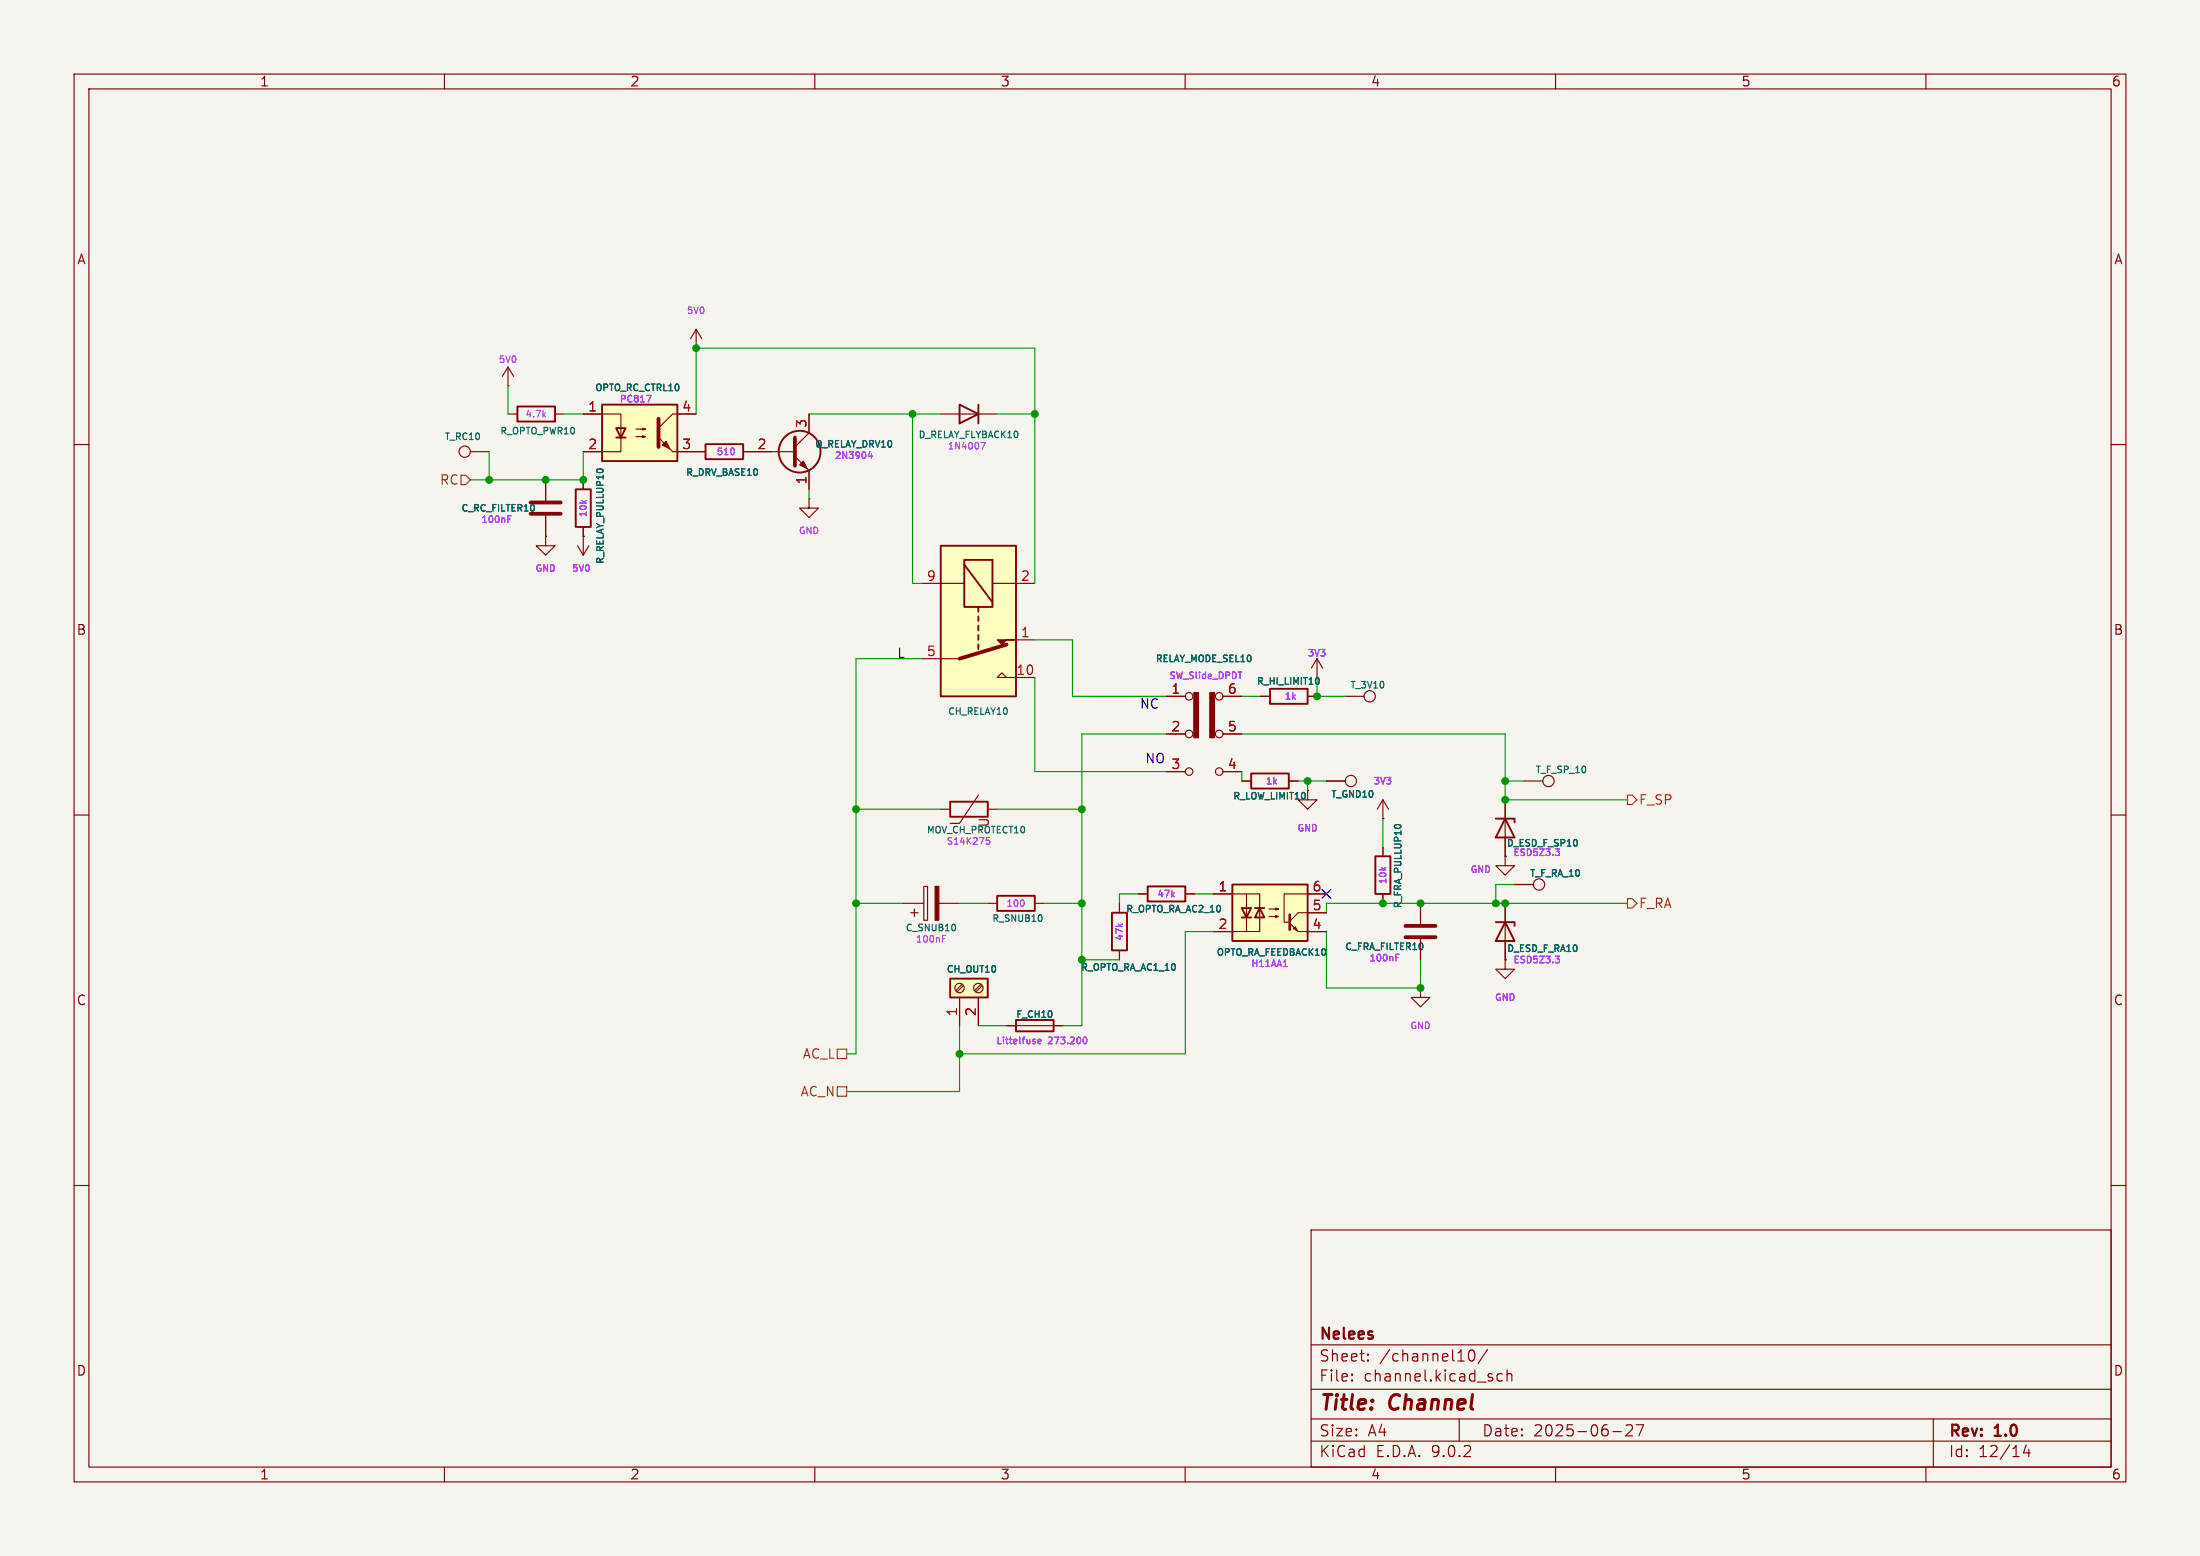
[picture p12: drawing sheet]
<svg xmlns="http://www.w3.org/2000/svg" width="297mm" height="210mm" viewBox="0 0 297 210" stroke-linecap="round" stroke-linejoin="round" font-family="sans-serif">
<path d="M0 0h297v210h-297z" fill="#f5f4ef" stroke="#f5f4ef" stroke-width=".14"/>
<g fill="none" stroke="#840000" stroke-width=".15">
<path d="M10 10h277v190h-277zM12 12h273v186h-273zM60 10v2M110 10v2M160 10v2M210 10v2M260 10v2M10 60h2M285 60h2M10 110h2M205.7 105.4h2.6M285 110h2"/>
<path d="M10 160h2M177 166h108v32h-108zM285 160h2M60 198v2M110 198v2M160 198v2M177 194.5h108M177 191.5h108M177 187.5h108M177 181.5h108M182.5 186.3h.1l-.1 .1M182.5 186.3v.1"/>
<path d="M182.5 185.5v.1M182.5 185.5h.1l-.1 .1M184.7 183.6v.1M184.7 183.6h-.1l.1 .1M184.7 182.8v.1M184.7 182.8h-.1l.1 .1M197 191.5v3M198.4 182.3a.36 .36 0 0 1 .4-.1 .36 .36 0 0 1 .2 .3 .77 .77 0 0 1-.4 1.2 .91 .91 0 0 1-.2-1.4zM200.8 182.1l-1.3 2M202.8 185.5l-.4-.1-.3 .3v.4l.1 .2 .2 .1 .4-.1M203.5 185.5a.37 .37 0 0 1 .6 .1v.8M203.5 184.9v1.5"/>
<path d="M210 198v2M217.7 193.2h1.2M219.5 192.4l.2-.1 .5 .1a.41 .41 0 0 1 .1 .5l-.8 .9h.9M220.9 192.3h1l-.7 1.5M260 198v2M261 191.5v6.5M273.5 195l-.3 1.1h.9M273.9 195.6v1"/>
<circle cx="209" cy="105.4" r=".76"/>
</g>
<path d="M127 73.7h10.2v20.3h-10.2z" fill="#ffffc2"/>
<path d="M68.6 55.9h1.2M74.9 55.9h1.3M124.5 78.7h5.7M134 78.7h5.7M124.5 88.9h5M135.9 91.4l-.6-.6-.7 .6h5.1M137.2 86.4h2.5" fill="none" stroke="#840000" stroke-width=".15"/>
<path d="M69.8 54.9h5.1v2h-5.1zM127 73.7h10.2v20.3h-10.2zM130.2 75.6h3.8v6.3h-3.8zM130.2 76.2l3.8 5.1M132.1 81.9v.7M132.1 83.2v.6M132.1 84.5v.6M132.1 85.7v.7M132.1 87v.6" fill="none" stroke="#840000" stroke-width=".25"/>
<path d="M134.6 86.4h2.6h-1.3l-.6 .6z" fill="#840000" stroke="#840000" stroke-width=".15"/>
<path d="M135.9 87l-6.4 1.9" fill="none" stroke="#840000" stroke-width=".51"/>
<path d="M73.4 55.9l.2 .4M73.6 55.7l-.3 .3" fill="none" stroke="#b33dff" stroke-width=".15"/>
<path d="M81.3 54.6h10.1v7.6h-10.1z" fill="#ffffc2"/>
<path d="M81.3 54.6h10.1v7.6h-10.1zM83.2 57.8h1.3l-.7 1.3zM83.2 59.1h1.3" fill="none" stroke="#840000" stroke-width=".25"/>
<g fill="none" stroke="#840000" stroke-width=".15">
<path d="M68.6 52.1h.1M68.6 49.5l-.8 1.3M68.6 49.5l.7 1.3M68.6 49.5v2.6M78.7 55.9h5.1v5.1h-5.1M85.9 57.9h1.2l-.4 .1v-.2l.4 .1M85.9 58.9h1.2l-.4 .2v-.3l.4 .1M94 47h.1M94 55.9h-3.2l-1.9 1.9M94 44.5l-.8 1.2M94 44.5l.7 1.2M94 44.5v2.5"/>
<path d="M90.8 61h3.2M124.7 119.6h.5v4.6h-.5zM121.9 121.9h2.8M122.9 123.2h1.1M123.4 122.7v1M126.7 121.9h2.8"/>
</g>
<path d="M88.9 56.5v3.8" fill="none" stroke="#840000" stroke-width=".51"/>
<g fill="#840000" stroke="#840000" stroke-width=".15">
<path d="M89.4 60.1l.5-.5 .5 1z"/>
<path d="M88.9 59.1l1.9 1.9z"/>
<path d="M126.2 119.6h.5v4.6h-.5z"/>
</g>
<path d="M87.9 53.4l-.4 .9M127.2 126.7h.3" fill="none" stroke="#b33dff" stroke-width=".15"/>
<path d="M128.9 124.8l.1 .3-.1 .4" fill="none" stroke="#006464" stroke-width=".15"/>
<path d="M128.3 132.1h5v2.5h-5z" fill="#ffffc2"/>
<path d="M171.4 93h5.1v2h-5.1zM128.3 108.2h5v2h-5zM168.9 104.4h5.1v2h-5.1zM128.3 132.1h5v2.5h-5zM134.6 120.9h5.1v2h-5.1zM137.2 137.7h5v1.5h-5zM150.1 123.2h2v5.1h-2z" fill="none" stroke="#840000" stroke-width=".25"/>
<g fill="none" stroke="#840000" stroke-width=".15">
<path d="M63.5 61h2.5M109.2 67.3v1.3h1.3l-1.3 1.3-1.3-1.3h1.3M109.2 67.3h.1M170.2 94h1.2M176.5 94h1.3M177.8 88.9l-.8 1.3M177.8 88.9l.8 1.3M177.8 88.9v2.5M181.6 94h2.5M127 109.2h1.3M132.1 107.3l-2.6 3.8h-1.2M133.3 109.2h1.3"/>
<path d="M167.6 105.4h1.3M174 105.4h1.3M129.5 134.6v3.8M129.9 132.8l-.9 .9M130 133l-.8 .9M132.1 134.6v3.8M132.4 132.8l-.8 .9M132.6 133l-.9 .9M133.3 121.9h1.3M135.9 138.4h7.6M139.7 121.9h1.3M151.1 121.9v1.3"/>
<path d="M151.1 128.3v1.2"/>
<circle cx="62.7" cy="61" r=".76"/>
<circle cx="184.9" cy="94" r=".76"/>
<circle cx="129.5" cy="133.3" r=".63"/>
<circle cx="132.1" cy="133.3" r=".63"/>
</g>
<path d="M133.2 113.4h.3l.1 .2-.1 .3h-.3M138.2 121.5l.1 .3-.1 .4M139.7 140.6l.1 .1-.1 .2M139.7 140.3h.1M140.1 140.6l.4-.1v-.2h-.2l-.2 .1 .1 .4h.3M146.3 140h.1a.47 .47 0 0 1 .3 .4 .47 .47 0 0 1-.3 .5l-.1-.1" fill="none" stroke="#b33dff" stroke-width=".15"/>
<path d="M178 91.5l.1 .3-.1 .5M140.6 123.6l.1 .2-.1 .5" fill="none" stroke="#006464" stroke-width=".15"/>
<path d="M166.4 119.4h10.1v7.6h-10.1z" fill="#ffffc2"/>
<g fill="none" stroke="#840000" stroke-width=".25">
<path d="M95.2 59.9h5.1v2.1h-5.1zM129.5 54.6l2.6 1.3-2.6 1.3zM132.1 54.6v2.6M77.7 66h2.1v5.1h-2.1zM154.9 119.6h5.1v2.1h-5.1zM166.4 119.4h10.1v7.6h-10.1zM185.7 115.6h2v5.1h-2zM201.9 110.5h2.6v.5M203.2 110.5l1.3 2.5h-2.6zM167.6 122.6h1.3l-.6 1.2zM167.6 123.8h1.3M169.4 122.6h1.3"/>
<path d="M170.1 122.6l.6 1.2h-1.3zM201.9 124.5h2.6v.5M203.2 124.5l1.3 2.5h-2.6z"/>
<circle cx="107.9" cy="61" r="2.82"/>
</g>
<g fill="none" stroke="#840000" stroke-width=".15">
<path d="M78.7 55.9h2.6M91.4 55.9h2.6M109.2 55.9v2.5l-1.9 1.9M127 55.9h7.6M73.7 72.4v1.3h1.2l-1.2 1.2-1.3-1.2h1.3M73.7 72.4h.1M73.7 64.8v2.8M73.7 69.6v2.8M78 73.7l.7 1.2M78.7 72.4h.1M78.7 64.8v1.2M78.7 71.1v3.8"/>
<path d="M78.7 61h2.6M79.5 73.7l-.8 1.2M91.4 61h3.8M100.3 61h7M107.3 61.6l1.9 1.9v2.5M157.5 94h2.5M157.5 99.1h2.5M165.1 94h2.5M165.1 99.1h2.5M170.2 94h1.2M176.5 94h1.3M157.5 104.1h2.5"/>
<path d="M165.1 104.1h2.5M167.6 105.4h1.3M174 105.4h1.3M176.5 106.7v1.3h1.3l-1.3 1.2-1.2-1.2h1.2M176.5 106.7h.1M179.1 105.4h2.5M186.7 110.5h.1M186.7 108v2.5M186.7 114.3v1.3M186.7 108l-.8 1.2M186.7 108l.8 1.2M203.2 115.6v1.2h1.3l-1.3 1.3-1.3-1.3h1.3"/>
<path d="M203.2 115.6h.1M203.2 108v7.6M204.5 119.4h2.5M129.5 134.6v3.8M132.1 134.6v3.8M135.9 138.4h1.3M142.2 138.4h1.3M151.1 121.9v1.3M151.1 128.3v1.2M153.7 120.7h1.2M160 120.7h1.3M163.8 120.7h4.5v5h-4.5"/>
<path d="M168.3 120.7h1.8v5h-1.8M171.3 122.7h1.3l-.4 .1v-.2l.4 .1M171.3 123.7h1.3l-.4 .1v-.2l.4 .1M174.1 124.6l1.2 1.1h3.8M174.6 125.3l.3-.2 .2 .5zM179.1 120.7h-5.7v3.8h.6M179.1 123.2h-3.8l-1.2 1.1M186.7 120.7v1.2M191.8 133.4v1.2h1.2l-1.2 1.3-1.3-1.3h1.3M191.8 133.4h.1M191.8 121.9v2.8M191.8 126.7v2.8"/>
<path d="M203.2 129.5v1.3h1.3l-1.3 1.3-1.3-1.3h1.3M203.2 129.5h.1M203.2 121.9v7.6"/>
<circle cx="160.5" cy="99.1" r=".51"/>
<circle cx="160.5" cy="94" r=".51"/>
<circle cx="164.6" cy="94" r=".51"/>
<circle cx="164.6" cy="99.1" r=".51"/>
<circle cx="160.5" cy="104.1" r=".51"/>
<circle cx="164.6" cy="104.1" r=".51"/>
<circle cx="182.4" cy="105.4" r=".76"/>
<circle cx="207.8" cy="119.4" r=".76"/>
</g>
<path d="M174.1 123.4v2.1" fill="none" stroke="#840000" stroke-width=".36"/>
<g fill="none" stroke="#b33dff" stroke-width=".15">
<path d="M87.9 53.4l-.4 .9M133 59.7l-.4 .9M68.6 70h.3M99.1 60.6v.2v.5M117.4 60.9l-.2 .7h.6M117.6 61.3v.6M167.2 90.7h.5M210.5 115v.4l-.4 .1M173.3 130.5h.5M188.4 129.2h.3M210.5 129.1l-.3 .3 .3 .1v.3l-.1 .1h-.3M139.7 140.6l.1 .1-.1 .2"/>
<path d="M139.7 140.3h.1M140.1 140.6l.4-.1v-.2h-.2l-.2 .1 .1 .4h.3M146.3 140h.1a.47 .47 0 0 1 .3 .4 .47 .47 0 0 1-.3 .5l-.1-.1"/>
</g>
<path d="M107.3 59.1v3.8M71.6 67.8h4.1M71.6 69.3h4.1M189.7 125h4.1M189.7 126.5h4.1" fill="none" stroke="#840000" stroke-width=".51"/>
<path d="M80.7 63.3h.6M178 91.5l.1 .3-.1 .5M188.3 111.4l.3-.1 .4 .1" fill="none" stroke="#006464" stroke-width=".15"/>
<g fill="#840000" stroke="#840000" stroke-width=".15">
<path d="M161.2 93.5h.6v6.1h-.6z"/>
<path d="M163.3 93.5h.7v6.1h-.7z"/>
<path d="M107.9 62.7l.6-.5 .5 1z"/>
</g>
<path d="M62.2 64.1h.7l.6 .7-.6 .6h-.7zM219.7 107.3h.6l.7 .7-.7 .6h-.6zM219.7 121.3h.6l.7 .6-.7 .7h-.6zM113 141.6h1.3v1.3h-1.3zM113 146.7h1.3v1.3h-1.3z" fill="none" stroke="#725600" stroke-width=".15"/>
<g fill="none" stroke="#009600" stroke-width=".15">
<path d="M68.6 52.1v3.8M76.2 55.9h2.5M94 55.9v-8.9h45.7v31.7M109.2 55.9h17.8M123.2 55.9v22.8h1.3M134.6 55.9h5.1M66 61v3.8M78.7 61v3.8h-15.2M109.2 66v1.3M124.5 88.9h-8.9v53.3h-1.3M139.7 91.4v12.7h17.8M139.7 86.4h5.1v7.6h12.7"/>
<path d="M157.5 99.1h-11.5v39.3h-2.5M167.6 99.1h35.6v8.9h16.5M167.6 94h2.6M177.8 91.4v2.6h3.8M115.6 109.2h11.4M134.6 109.2h11.4M167.6 104.1v1.3M175.3 105.4h3.8M176.5 105.4v1.3M186.7 110.5v3.8M203.2 105.4h2.5M204.5 119.4h-2.6v2.5"/>
<path d="M115.6 121.9h6.3M129.5 121.9h3.8M129.5 138.4v8.9h-15.2M132.1 138.4h3.8M141 121.9h5M146 129.5h5.1M153.7 120.7h-2.6v1.2M161.3 120.7h2.5M163.8 125.7h-3.8v16.5h-30.5M179.1 125.7v7.7h12.7v-3.9M219.7 121.9h-40.6v1.3"/>
</g>
<path d="M178.5 120l1.2 1.3M179.7 120l-1.2 1.3" fill="none" stroke="#000084" stroke-width=".15"/>
<g fill="#009600" stroke="#009600" stroke-width=".15">
<circle cx="78.7" cy="64.8" r=".46"/>
<circle cx="123.2" cy="55.9" r=".46"/>
<circle cx="66" cy="64.8" r=".46"/>
<circle cx="139.7" cy="55.9" r=".46"/>
<circle cx="73.7" cy="64.8" r=".46"/>
<circle cx="94" cy="47" r=".46"/>
<circle cx="186.7" cy="121.9" r=".46"/>
<circle cx="176.5" cy="105.4" r=".46"/>
<circle cx="191.8" cy="133.4" r=".46"/>
<circle cx="191.8" cy="121.9" r=".46"/>
<circle cx="201.9" cy="121.9" r=".46"/>
<circle cx="203.2" cy="121.9" r=".46"/>
<circle cx="203.2" cy="105.4" r=".46"/>
<circle cx="203.2" cy="108" r=".46"/>
<circle cx="146" cy="109.2" r=".46"/>
<circle cx="177.8" cy="94" r=".46"/>
<circle cx="115.6" cy="109.2" r=".46"/>
<circle cx="115.6" cy="121.9" r=".46"/>
<circle cx="146" cy="121.9" r=".46"/>
<circle cx="146" cy="129.5" r=".46"/>
<circle cx="129.5" cy="142.2" r=".46"/>
</g>
<g font-size="2.8" fill="#840000">
<text x="178" y="190.9">Title:</text>
<text x="187.7" y="190.9">Channel</text>
</g>
<g font-size="2.1" fill="#840000">
<text x="178" y="184">Sheet:</text>
<text x="178" y="181.2">Nelees</text>
<text x="186.2" y="184">/channel10/</text>
<text x="178" y="186.7">File:</text>
<text x="184.1" y="186.7">channel.kicad_sch</text>
<text x="178" y="196.9">KiCad</text>
<text x="178" y="194.1">Size:</text>
<text x="184.7" y="194.1">A4</text>
<text x="185.7" y="196.9">E.D.A.</text>
<text x="193.3" y="196.9">9.0.2</text>
<text x="200" y="194.1">Date:</text>
<text x="207" y="194.1">2025-06-27</text>
<text x="263" y="194.3">Rev:</text>
<text x="263" y="196.9">Id:</text>
<text x="267.1" y="196.9">12/14</text>
<text x="269.4" y="194.3">1.0</text>
</g>
<g font-size="1.8" fill="#840000">
<text x="35" y="11.9">1</text>
<text x="85" y="11.9">2</text>
<text x="135" y="11.9">3</text>
<text x="185" y="11.9">4</text>
<text x="235" y="11.9">5</text>
<text x="285" y="11.9">6</text>
<text x="10.3" y="35.9">A</text>
<text x="285.3" y="35.9">A</text>
<text x="10.3" y="85.9">B</text>
<text x="285.3" y="85.9">B</text>
<text x="10.3" y="135.9">C</text>
<text x="285.3" y="135.9">C</text>
<text x="10.3" y="185.9">D</text>
<text x="285.3" y="185.9">D</text>
<text x="35" y="199.9">1</text>
<text x="85" y="199.9">2</text>
<text x="135" y="199.9">3</text>
<text x="185" y="199.9">4</text>
<text x="235" y="199.9">5</text>
<text x="285" y="199.9">6</text>
</g>
<g font-size="1.8" fill="#a90000">
<text x="79.3" y="55.6">1</text>
<text x="92" y="55.6">4</text>
<text x="109" y="57.9" transform="rotate(-90 109 57.9)">3</text>
<text x="79.3" y="60.7">2</text>
<text x="92" y="60.7">3</text>
<text x="102.2" y="60.7">2</text>
<text x="109" y="65.5" transform="rotate(-90 109 65.5)">1</text>
<text x="125" y="78.5">9</text>
<text x="137.7" y="78.5">2</text>
<text x="125" y="88.6">5</text>
<text x="137.7" y="86.1">1</text>
<text x="137.1" y="91.2">10</text>
<text x="158" y="93.7">1</text>
<text x="165.7" y="93.7">6</text>
<text x="158" y="98.8">2</text>
<text x="165.7" y="98.8">5</text>
<text x="158" y="103.9">3</text>
<text x="165.7" y="103.9">4</text>
<text x="164.4" y="120.4">1</text>
<text x="164.4" y="125.5">2</text>
<text x="177.1" y="120.4">6</text>
<text x="177.1" y="122.9">5</text>
<text x="177.1" y="125.5">4</text>
<text x="129.3" y="137.2" transform="rotate(-90 129.3 137.2)">1</text>
<text x="131.8" y="137.2" transform="rotate(-90 131.8 137.2)">2</text>
</g>
<g font-size="1.8" fill="#725600">
<text x="59.3" y="65.6">RC</text>
<text x="221.2" y="108.8">F_SP</text>
<text x="221.2" y="122.8">F_RA</text>
<text x="108.3" y="143.1">AC_L</text>
<text x="108" y="148.2">AC_N</text>
</g>
<g font-size="1.8" fill="#0000c2">
<text x="121.1" y="89">L</text>
<text x="153.8" y="95.9">NC</text>
<text x="154.5" y="103.2">NO</text>
</g>
<text font-size="1.8" fill="#006464" x="133.7" y="111.8" transform="rotate(-90 133.7 111.8)">U</text>
<g font-size="1.2" fill="#b33dff">
<text x="92.6" y="42.6">5V0</text>
<text x="67.2" y="49.2">5V0</text>
<text x="80.3" y="53">OPTO_RC_CTRL10</text>
<text x="70.8" y="56.6">4.7k</text>
<text x="83.6" y="54.5">PC817</text>
<text x="123.9" y="59.3">D_RELAY_FLYBACK10</text>
<text x="96.6" y="61.6">510</text>
<text x="112.6" y="62.1">2N3904</text>
<text x="127.8" y="60.9">1N4007</text>
<text x="62.2" y="69.3">C_RC_FILTER10</text>
<text x="64.9" y="70.8">100nF</text>
<text x="79.4" y="69.9" transform="rotate(-90 79.4 69.9)">10k</text>
<text x="72.2" y="77.4">GND</text>
<text x="77.1" y="77.4">5V0</text>
<text x="107.7" y="72.3">GND</text>
<text x="176.4" y="88.8">3V3</text>
<text x="157.7" y="91.9">SW_Slide_DPDT</text>
<text x="173.3" y="94.7">1k</text>
<text x="170.8" y="106.1">1k</text>
<text x="185.3" y="106.1">3V3</text>
<text x="125" y="112.7">MOV_CH_PROTECT10</text>
<text x="175" y="112.4">GND</text>
<text x="127.7" y="114.2">S14K275</text>
<text x="187.4" y="119.5" transform="rotate(-90 187.4 119.5)">10k</text>
<text x="198.4" y="118">GND</text>
<text x="203.3" y="114.5">D_ESD_F_SP10</text>
<text x="204.2" y="115.7">ESD5Z3.3</text>
<text x="122.2" y="125.9">C_SNUB10</text>
<text x="135.8" y="122.6">100</text>
<text x="156.1" y="121.3">47k</text>
<text x="123.5" y="127.4">100nF</text>
<text x="151.8" y="127.1" transform="rotate(-90 151.8 127.1)">47k</text>
<text x="168.8" y="130.7">H11AA1</text>
<text x="181.5" y="128.4">C_FRA_FILTER10</text>
<text x="184.8" y="130">100nF</text>
<text x="203.4" y="128.7">D_ESD_F_RA10</text>
<text x="204.2" y="130.2">ESD5Z3.3</text>
<text x="201.7" y="135.3">GND</text>
<text x="134.4" y="141.1">Littelfuse</text>
<text x="141.5" y="141.1">273.200</text>
<text x="190.3" y="139.1">GND</text>
</g>
<g font-size="1.2" fill="#006464">
<text x="59.9" y="59.6">T_RC10</text>
<text x="67.4" y="58.8">R_OPTO_PWR10</text>
<text x="92.5" y="64.4">R_DRV_BASE10</text>
<text x="109.9" y="60.6">Q_RELAY_DRV10</text>
<text x="81.7" y="76.2" transform="rotate(-90 81.7 76.2)">R_RELAY_PULLUP10</text>
<text x="155.9" y="89.6">RELAY_MODE_SEL10</text>
<text x="169.6" y="92.6">R_HI_LIMIT10</text>
<text x="182.2" y="93.1">T_3V10</text>
<text x="127.9" y="96.7">CH_RELAY10</text>
<text x="179.6" y="107.9">T_GND10</text>
<text x="207.2" y="104.6">T_F_SP_10</text>
<text x="166.4" y="108.1">R_LOW_LIMIT10</text>
<text x="206.4" y="118.5">T_F_RA_10</text>
<text x="133.8" y="124.6">R_SNUB10</text>
<text x="151.9" y="123.4">R_OPTO_RA_AC2_10</text>
<text x="189.4" y="122.7" transform="rotate(-90 189.4 122.7)">R_FRA_PULLUP10</text>
<text x="127.7" y="131.5">CH_OUT10</text>
<text x="145.8" y="131.2">R_OPTO_RA_AC1_10</text>
<text x="164.2" y="129.2">OPTO_RA_FEEDBACK10</text>
<text x="137.1" y="137.6">F_CH10</text>
</g>
</svg>
